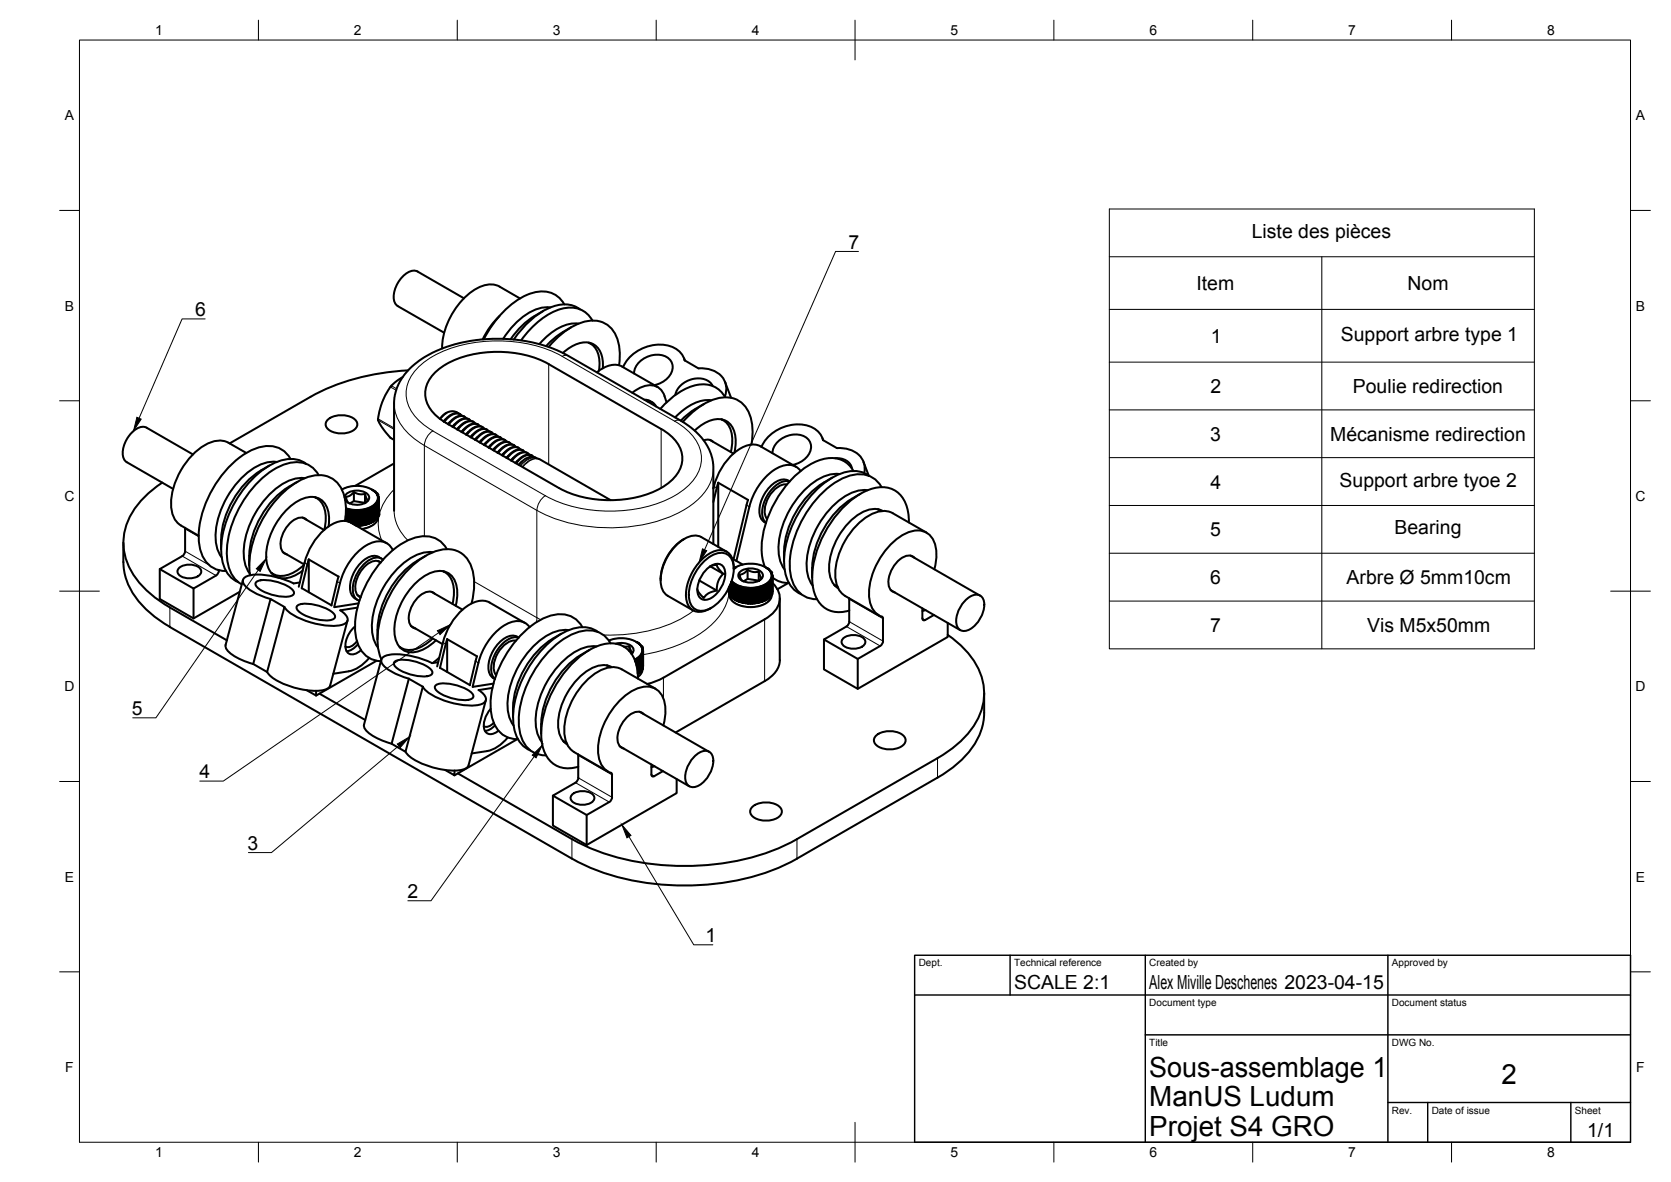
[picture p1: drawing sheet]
<svg xmlns="http://www.w3.org/2000/svg" width="420mm" height="297mm" viewBox="0 0 420 297" stroke-linecap="round" stroke-linejoin="round" font-family="sans-serif">
<!-- layer: Visible Narrow -->
<g fill="none" stroke="#000" stroke-width=".25">
<path d="M98.1 97.2l1.5 .9M98.4 96.9l1.3 .8M138 91.5v25.2M141.4 89.6l28.2 16.2M141.4 89.5a36 36 0 0 0-32.6 0 11.8 11.8 0 0 0-6.7 8.8 10.3 10.3 0 0 0 5.3 9l1.4 1M142.9 89.4a1.49 1.49 0 0 0-1.5 .2M95.1 105.2l4 2.4M95.1 105.6l4 2.3M98.1 110l1 .5M99.1 101.4a11.7 11.7 0 0 0 5.4 9.1l2.2 1.5 .5-1.8 .7-1.1 .9-.8 28.3 16.3a36 36 0 0 0 32.5 0 11.8 11.8 0 0 0 6.8-8.8 10.3 10.3 0 0 0-5.3-9l-1.5-1M134.8 115.1a4 4 0 0 0-3.9 2M134.9 115.1a3.4 3.4 0 0 0-3.5 1.2l-.6 .7"/>
<path d="M135.3 115.3a4.1 4.1 0 0 0-4 2M135.9 115.5a3.9 3.9 0 0 0-4.5 1.9M166.2 107.8v14.8M171.1 105.7a1.49 1.49 0 0 0-1.5 .1M179.4 117.7a11.5 11.5 0 0 1-5 8.8 35.1 35.1 0 0 1-21.7 6.1 37.5 37.5 0 0 1-17.7-4.4l.2-1.2 .6-1.1 1.3-1.3M45.8 139.7l8.5 4.9M46.5 132.9l3.4 2M46.5 138.5l6 3.5M86 123a7.6 7.6 0 0 1 8.3 .6 2.13 2.13 0 0 1-1 3.6 8.2 8.2 0 0 1-6.3 .4M86.9 130v.9M87 128l.2 .1M87 128.1l.2 .1"/>
<path d="M87.2 128v3M87.3 128.1l.3 .1M87.3 128.2l.3 .1M87.6 128.1v3M87.7 128.2l.3 .1M87.7 128.2v2.9M87.7 128.3l.3 .1M88 128.2v3M88.1 128.2v3.1M88.1 128.3l.3 .1M88.1 128.4h.3M88.4 128.3v3.2"/>
<path d="M88.5 128.3v3.2M88.5 128.4h.3M88.5 128.5h.3M88.9 128.3v3.4M88.9 128.4h.4M88.9 128.5h.3M89.3 128.4v3.5M89.3 128.4v3.6M89.4 128.4h.3M89.4 128.5h.3M89.5 132.1h.2M89.7 128.4l-.1 3.7"/>
<path d="M89.7 128.4l.1 3.7h.3M90.1 132.1h-.3M90.1 128.5h-.3M90.1 128.4h-.3M90.1 128.4v3.7M90.5 132l-.3 .1h.3M90.5 128.5h-.3M90.5 128.4h-.3M90.6 128.3v3.8M90.7 132h.3l-.4 .1M91 128.5h-.3M91 128.4h-.4"/>
<path d="M91 128.3v3.8M91 128.3v3.7M91.1 132h.3h-.3M91.4 128.4h-.3M91.4 128.3l-.3 .1M91.4 128.2v3.8M91.8 131.8l-.3 .1M91.8 128.3l-.3 .1M91.8 128.2v3.7M91.8 128.2l-.3 .1M91.8 131.9h-.3M91.8 128.1v3.8"/>
<path d="M91.9 131.8h.3l-.3 .1M92.2 128.2l-.3 .1M92.2 128.1l-.3 .1M92.2 128v3.8M92.5 128l-.2 .1M92.5 131.7l-.2 .1M92.5 131.6l-.2 .1M92.5 128.1l-.2 .1M92.6 127.9v3.8M92.7 131.6l.2-.1-.3 .1M92.9 127.9l-.3 .1M92.9 127.9l-.2 .1"/>
<path d="M92.9 127.8v3.7M93.2 127.7l-.2 .1M93.2 131.4l-.2 .1M93.3 131.3l-.3 .1M93.3 127.8l-.3 .1M93.3 127.6v3.8M93.4 123a2.28 2.28 0 0 1 1.6 2.3 2.28 2.28 0 0 1-1.8 2.1 8.4 8.4 0 0 1-6.2 .3M93.6 131.2l-2.1 .8-1.9 .2M93.6 127.5l-.3 .2M93.6 131.2l-.3 .1M93.6 131.2l-.2 .1M93.6 127.5l-.2 .2"/>
<path d="M93.6 131.2h.1M93.6 123.1l.3 .1M93.8 123.2h.1M93.9 127.3v.1M93.9 127.4l-.3 .1M93.9 131l-.2 .1M93.9 127.5l-.2 .1M93.9 123.3l.2 .1M94.1 127.1l-.2 .2M94.1 130.8l-.1 .1M94.1 127.3l-.1 .1M94.2 123.5l.2 .1"/>
<path d="M94.3 130.7l-1 .7-1.3 .5-2.3 .3M94.3 123.6h.1M94.4 126.9l-.2 .2M94.4 130.6l-.2 .1M94.4 127.1l-.2 .1M94.4 130.6h.1M94.4 123.7l.2 .1M94.5 123.8h.1M94.6 126.7h.1M94.6 126.8l-.2 .1M94.6 130.4l-.1 .1M94.6 126.8l-.1 .2"/>
<path d="M94.6 123.9l.2 .2M94.7 124.1h.1M94.7 126.4v.1M94.8 126.5l-.2 .2M94.8 130.1l-.1 .2M94.8 126.6l-.1 .2M94.8 124.1l.1 .2M94.9 124.3h.1M94.9 126.2v.1M94.9 126.3l-.1 .2M94.9 129.9l-.1 .2M94.9 126.4l-.1 .1"/>
<path d="M95 124.4v.1M95 124.5h.1M95 126h.1M95 126.1v.1M95.1 124.8h.1M95.1 129.7l-.1 .1M95.1 126.1l-.1 .2M95.1 124.6v.2M95.1 125.7v.1M95.1 129.9a3.5 3.5 0 0 1-3.3 2.8l-.9 .2M95.1 125h.1M95.1 125.5h.1"/>
<path d="M95.1 125.8v.2M95.1 125.3h.1M95.1 124.8l.1 .2M95.2 129.4l-.1 .2M95.2 125.9l-.1 .2M95.2 125.6l-.1 .2M95.2 125.1v.2M95.2 129.2v.2M95.2 125.7v.1M95.2 125.3v.2M95.2 128.9v.2M95.2 125.4v.2"/>
<path d="M99.1 128.4a10.5 10.5 0 0 0 3.5 7.4M99.1 123a11.2 11.2 0 0 0-3.1 12.8M106.7 134.8v-22.8l28.3 16.3v26.9l-15.8-9.1M179.5 122.2l.7 .4M187.7 126.9l.7 .4M42.7 152.7v4.9M54.6 143.2l.4 .2M76.6 141.4l.7 .4M84.8 146.1l.7 .4M135.9 155.7l-.9-.5-.2 1.2M174.4 153.5a35.4 35.4 0 0 1-22.7 6.1M183.2 148.5l.1 .2"/>
<path d="M183.3 148.7v.2M183.3 149l.1 .2M183.3 149a14.5 14.5 0 0 1-7.2 10.2 37.1 37.1 0 0 1-14.4 5.3M183.4 149.4a3.3 3.3 0 0 0 2.6 2.7 7.3 7.3 0 0 0 7.7-1.6l.4-1.1M183.4 149.2l.1 .2M183.5 149.5l.1 .1M183.7 149.7l.1 .2M183.9 149.9l.1 .2M183.9 146.4l.1 .1M183.9 146.2l.1 .3M184.1 150.2h.1M184.1 150.1l.2 .2"/>
<path d="M184.1 146.6l.2 .1M184.1 146.4l.2 .3M184.2 150.3a7.8 7.8 0 0 0 9.1 0M184.3 150.4l.2 .1M184.3 146.8l.2 .1M184.3 146.6l.2 .3M184.5 142.9a7.4 7.4 0 0 1 9 .6 2.33 2.33 0 0 1-1.6 3.5 7.4 7.4 0 0 1-7.9-1.2M184.6 146.8l.2 .2M184.6 150.5l.2 .2M184.6 147l.2 .1M184.6 142.8h.1M184.8 142.6l-.2 .2"/>
<path d="M184.9 150.8l.2 .1M184.9 147l.2 .3M184.9 147.1l.2 .1M184.9 150.8a8.4 8.4 0 0 0 7.7 0M185 142.5l-.5 .3M185.2 147.2v3.7M185.2 150.9l.2 .1M185.2 147.3l.2 .1M185.2 147.3l.3 .1M185.2 150.9l.3 .1M185.5 147.3v3.8M185.6 147.5l.2 .1"/>
<path d="M185.6 147.4l.2 .1M185.8 151.1h-.2l.2 .1M185.9 147.5v3.7M185.9 147.6l.3 .1M185.9 147.5l.3 .1M186.2 151.3l-.3-.1 .3 .1M186.2 147.6v3.7M186.3 147.7h.3M186.3 151.3l.3 .1zM186.3 147.7l.3 .1M186.6 147.7v3.8M186.7 147.8h.3"/>
<path d="M186.7 147.7v3.7l.3 .1M186.7 151.4l.3 .1M186.7 147.8l.3 .1M187 147.8v3.7M187.1 147.8v3.7M187.1 147.8l.3 .1M187.1 151.5l.3 .1zM187.1 147.9l.3 .1M187.5 147.8v3.8M187.5 147.9h.3M187.5 148h.3M187.9 147.9l-.1 3.7h-.3h.3"/>
<path d="M187.9 147.9v3.7M187.9 147.9l.3 .1M187.9 148l.3 .1M188.2 151.6h-.3h.3M188.3 147.9v3.8M188.4 148h.3M188.4 151.6h.3M188.4 148.1h.3M188.7 147.9v3.8M188.8 147.9v3.8M189.1 148.1h-.3M189.1 148h-.3"/>
<path d="M189.1 151.6h-.3M189.1 147.9v3.8M189.2 147.9v3.8M189.5 148l-.3 .1M189.5 147.9l-.3 .1M189.5 147.9v3.7h-.3M189.6 147.9v3.7M189.7 151.6h.3h-.4M189.9 148h-.2M190 147.9h-.4M190 147.8v3.8M190.1 151.6l.3-.1z"/>
<path d="M190.4 147.9l-.3 .1M190.4 147.8l-.3 .1M190.4 147.8v3.7M190.8 151.4l-.3 .1M190.8 147.8l-.3 .1M190.8 147.7v3.7l-.3 .1M190.8 147.8h-.3M190.8 147.7v3.8M190.9 151.4l.3-.1zM191.2 147.7l-.3 .1M191.2 147.7h-.3M191.2 147.6v3.7"/>
<path d="M191.3 151.3l.2-.1-.2 .1M191.5 147.5l-.2 .1M191.5 147.6l-.2 .1M191.6 147.5v3.7M191.7 151.1h.2l-.3 .1M191.9 147.4l-.3 .1M191.9 147.5l-.2 .1M191.9 147.3v3.8M192.2 147.3l-.2 .1M192.2 150.9l-.2 .1M192.3 147.2l-.1 3.7-.2 .1M192.3 155.6v15.6"/>
<path d="M192.3 150.9l.3-.2zM192.4 142.5a2.22 2.22 0 0 1 1.5 2 2.22 2.22 0 0 1-1.2 2.1 7.5 7.5 0 0 1-8.7-.7M192.6 147.1l-.3 .1M192.6 147.2l-.2 .1M192.6 147v.2M192.6 150.8h.1M192.6 142.6l.3 .2M192.8 142.8h.1M192.8 146.8l-.2 .2M192.9 150.5l-.2 .2M192.9 147l-.2 .1M192.9 142.8l.2 .2"/>
<path d="M193.1 143h.1M193.1 146.6l-.2 .3M193.1 150.4l-.1 .1M193.1 146.8l-.1 .1M193.2 143l.2 .2M193.3 143.2h.1M193.4 146.4l-.2 .3M193.4 146.6l-.2 .1M193.4 150.2l-.2 .1M193.4 143.2l.2 .2M193.5 143.4h.1M193.5 146.2v.1"/>
<path d="M193.6 146.3l-.2 .2M193.6 149.9l-.1 .2M193.6 146.4l-.1 .1M193.6 143.4l.2 .2M193.7 143.6h.1M193.7 146h.1M193.8 146.1l-.2 .1M193.8 149.7l-.1 .2M193.8 146.1l-.1 .2M193.8 143.7l.1 .1M193.9 143.8h.1M193.9 145.8h.1"/>
<path d="M193.9 145.8l-.1 .2M193.9 149.5l-.1 .1M193.9 145.9l-.1 .2M194 143.9v.2M194 144.1h.1M194 145.5v.1M194 145.6v.2M194.1 144.3h.1M194.1 149.2l-.1 .2M194.1 145.7l-.1 .1M194.1 144.1v.2M194.1 145.3h.1"/>
<path d="M194.1 144.6h.1M194.1 145v.1M194.1 145.4v.1M194.1 144.8h.1M194.1 144.4l.1 .2M194.1 149v.2M194.1 145.4v.2M194.2 145.1l-.1 .2M194.2 144.6v.2M194.2 148.7v.2M194.2 145.2v.2M194.2 144.9v.2"/>
<path d="M194.2 148.5v.2M212.8 157.4l8.5 4.9M213.5 150.6l8.5 4.9M213.5 156.2l8.5 4.9M231.9 155.4l.7 .4M111.4 161.4l.7 .4M119.6 166.2l.7 .4M153.1 161a7.5 7.5 0 0 1 7.7 1 2.03 2.03 0 0 1-.6 3.2l-.7 .4M159.7 165.9v.3M159.7 166h.1M159.7 166.1h.1M159.9 161.3a2.23 2.23 0 0 1 1.5 2 2.23 2.23 0 0 1-1.3 2.1l-.5 .3"/>
<path d="M160 165.7l-.2 .3M160.1 165.8l-.3 .1M160.1 161.4l.2 .1M160.3 161.5h.1M160.3 165.6l-.2 .2M160.4 165.7l-.2 .1M160.4 161.6l.2 .1M160.6 161.7h.1M160.6 165.4l-.2 .2M160.6 169.1l-.2 .1M160.6 165.5l-.2 .2M160.7 161.8l.2 .1"/>
<path d="M160.8 169l-.4 .3M160.8 161.9h.1M160.8 165.1v.1M160.9 165.2l-.2 .2M160.9 168.9l-.2 .1M160.9 165.3l-.2 .2M160.9 168.9h.1M160.9 162l.2 .1M161 162.1h.1M161 164.9l-.1 .3M161.1 168.7l-.2 .1M161.1 165.1l-.2 .2"/>
<path d="M161.1 162.2l.2 .1M161.2 162.3h.1M161.2 164.7v.1M161.3 164.8l-.2 .2M161.3 168.4l-.2 .2M161.3 164.9l-.2 .1M161.3 162.4l.1 .2M161.3 162.6h.1M161.4 164.5h.1M161.4 164.6l-.1 .1M161.4 168.2l-.1 .2M161.4 164.7l-.1 .1"/>
<path d="M161.4 162.6l.1 .2M161.5 162.8h.1M161.5 164.2v.1M161.5 163v.1M161.5 164h.1M161.5 168v.1M161.5 164.4v.2M161.6 162.9v.1M161.6 168.1l-.5 1.3-.7 .7M161.6 163.3h.1M161.6 163.8h.1M161.6 163.5v.1"/>
<path d="M161.6 164.1v.2M161.6 163.1l.1 .2M161.6 164.2l-.2 .3M161.6 167.7v.2M161.7 163.4v.1M161.7 167.5v.1M161.7 163.9v.2M161.7 163.6v.2M161.7 163.7l-.1 .3M161.7 167.2v.2M166.8 170.3v5.2M144.7 196.7l8.5 4.9"/>
<path d="M145.4 189.8l8.5 4.9M145.4 195.5l8.5 4.8M163.8 194.6l.7 .5M166.8 182.3h.1M235.7 190.5v4.9M143.8 210.9v4.9M200.4 210.9v4.9"/>
</g>
<!-- layer: Visible -->
<g fill="none" stroke="#000" stroke-width=".51">
<path d="M105 68.2l11.6 6.8M105 68.2a3.4 3.4 0 0 0-3.8 1.4 6.7 6.7 0 0 0-2 6.4l.8 .9 11.7 6.7M125.6 79.4a19.7 19.7 0 0 0-4.2 5.9M125.6 72l5.1 3M125.6 72a6.4 6.4 0 0 0-6.6 1 18.8 18.8 0 0 0-7.8 14.6M136.5 78.2a20.4 20.4 0 0 0-8.1 7M138.4 77.3a10.6 10.6 0 0 0-8.2 3.4 22.4 22.4 0 0 0-3.7 4.4M141.9 76.5a6.5 6.5 0 0 0-8.4-2.8 23.1 23.1 0 0 0-11.9 11.6M145.9 77.8a7.8 7.8 0 0 0-8.6 0 22.5 22.5 0 0 0-8.1 7.5M101.2 94.8l-2 1.4-1.5 1.8-1.6 3.2-1.1 4.1 .4 1.1 1.5 2.1 1.3 1.6 .9 .4M102.6 93.1a56.1 56.1 0 0 0-24.5 6.6l-20.4 11.7M138 87.2a16.4 16.4 0 0 1 10.8-6.6 6.6 6.6 0 0 1 6.8 6 15.8 15.8 0 0 1 .1 5.2"/>
<path d="M138 91.5l28.2 16.3a9.6 9.6 0 0 1 5.4 6.9 7.9 7.9 0 0 1-4 7.1 27.5 27.5 0 0 1-21.1 3.1 22.2 22.2 0 0 1-6-2.3l-28.3-16.3M138 91.5a28.5 28.5 0 0 0-25.8 0 9.6 9.6 0 0 0-5.3 6.9 7.9 7.9 0 0 0 4 7.1l1.3 .8M141.6 88.7a7.6 7.6 0 0 1 7.2-2.4 5.2 5.2 0 0 1 2.8 5.2v1M143.6 82.2l-2.1 1.3a17.7 17.7 0 0 0-4.2 3.5M145.5 81.3a11.3 11.3 0 0 0-9 4.2l-.9 1M148 86.1a5.5 5.5 0 0 1 2.7 5.9l-.1 1.2M148.1 86.1l.3 .2M149 80.6a6.4 6.4 0 0 0-7.9-3 19.7 19.7 0 0 0-10.1 7.9M150.1 93.6a6 6 0 0 1 6.3-1.5l9 5.2M159 98.7a6.3 6.3 0 0 1 6.1-1.6 3.9 3.9 0 0 1 2 2.5l.5 1.5M159.4 93.8a5.6 5.6 0 0 1 6.5-4.6 3.2 3.2 0 0 1 3 2 3.2 3.2 0 0 1-.8 3.5 6.4 6.4 0 0 1-3.6 2.1M172 90.1l.1 .5 3.6 2a6 6 0 0 1 6.9 4.3v1.4l-.3 1.4"/>
<path d="M172.2 90.5a6.3 6.3 0 0 0-7.4-3.8 10 10 0 0 0-8.1 5.6M179.2 97a4.8 4.8 0 0 0-6.7-1.1 5 5 0 0 0-2.7 3.4M182.3 96l1.5 4M182.3 99.8a6.6 6.6 0 0 0-8.6-2.6 18.9 18.9 0 0 0-7.7 5.6M48.5 114.2l-11.6-6.7a3.4 3.4 0 0 0-3.8 1.3 6.7 6.7 0 0 0-2 6.5l.8 .9 11.6 6.7M61.9 113.8l-4.4-2.5a6.9 6.9 0 0 0-7.5 1.6 18.7 18.7 0 0 0-7 14.2 5.7 5.7 0 0 0 2.5 5l4.4 2.5M67.7 117a22.1 22.1 0 0 0-12.1 18.6M69.6 116.1a10.5 10.5 0 0 0-8 3.2 21.6 21.6 0 0 0-7.3 17.1 7.5 7.5 0 0 0 1.4 3.7M73 115.3a6.4 6.4 0 0 0-8-2.8 21.7 21.7 0 0 0-11.5 10.3 22.4 22.4 0 0 0-3.2 15.2 6.5 6.5 0 0 0 6.5 5.5M77 116.6a7.4 7.4 0 0 0-7.6-.4 25.7 25.7 0 0 0-12.8 15.7 14.8 14.8 0 0 0 .5 12 6 6 0 0 0 2.8 2.4M80.1 119.4a6.4 6.4 0 0 0-8-2.9 22.6 22.6 0 0 0-12.3 11.8 21.5 21.5 0 0 0-2.5 13.5 7.2 7.2 0 0 0 3.5 5.1M82.5 105.4a5.6 5.6 0 0 1 7.1 .5 1.93 1.93 0 0 1-1.5 2.7 5.6 5.6 0 0 1-6-1.2 1.5 1.5 0 0 1 .4-2z"/>
<path d="M99.1 116.5l-9.8 5.6M112 105.4l-.5 .5M112.3 103.7l-1.4 1.3M113.2 106l-.6 .6M114.3 106.7l-.5 .5M114.7 103.6l.3 .2M115.3 103.9l-1.1-.5-1.4 .1-1.1 .6-1.1 1.2M115.7 104.1a2.94 2.94 0 0 0-3.6 1.2l-.5 .6M116.1 104.5l-.8-.6-1.3 .2-1.4 .9-.9 1M116.5 108l-.5 .5M116.8 104.8a3.1 3.1 0 0 0-3.7 1.3l-.4 .5M117.3 105.1l-.9-.5-1 .1-1.6 .9-1 1.1"/>
<path d="M118 105.4a3.1 3.1 0 0 0-3.8 1.4l-.4 .5M118.4 105.8l-.7-.5h-1.3l-1.3 .8-1.1 1.2M118.8 109.3l-.5 .5M119.1 106.1a3.2 3.2 0 0 0-3.9 1.5l-.3 .3 .5-.6M119.5 106.4l-.9-.5-1.1 .1-1.5 .9-.9 1.1M120.2 106.7a3.1 3.1 0 0 0-3.8 1.4l-.3 .4M120.7 107.1l-.9-.6-1.2 .2-1.3 .7-1.1 1.2M121.1 110.6l-.5 .5M121.4 107.4a3.1 3.1 0 0 0-3.8 1.3l-.4 .5 .5-.6M121.8 107.7l-.9-.5h-.9l-1.5 .8-1.2 1.3M122.2 111.2l-.5 .6M122.5 108a3.1 3.1 0 0 0-3.8 1.4l-.4 .5"/>
<path d="M122.9 108.4l-.9-.6-1.1 .1-1.4 .9-1 1.1M123.3 111.9l-.5 .5M123.6 108.7a3.2 3.2 0 0 0-3.9 1.5l-.2 .3 .5-.6M124.1 109l-.8-.5-1.2 .1-1.4 .8-1.1 1.2M124.5 112.5l-.5 .6M124.8 109.3a3.1 3.1 0 0 0-3.8 1.4l-.4 .5M125.2 109.7l-.9-.6-1.2 .2-1.2 .7-1.2 1.2M125.9 110a2.95 2.95 0 0 0-3.7 1.2l-.5 .6M126.3 110.3l-.8-.5-1.3 .1-1.2 .8-1.1 1.2M126.7 113.8l-.5 .6M127 110.6a3.1 3.1 0 0 0-3.8 1.4l-.3 .5M127.5 111l-1-.6-1 .1-1.2 .7-1.3 1.4"/>
<path d="M127.9 114.5l-.5 .5M128.1 111.3a3.1 3.1 0 0 0-3.7 1.4l-.4 .4M128.6 111.7l-.7-.6-1.3 .1-1.4 .8-1.1 1.2M129 115.1l-.5 .6M129.3 111.9a3.2 3.2 0 0 0-3.9 1.6l-.3 .3 .5-.6M129.7 112.3l-1-.6-1 .2-1.5 .9-.9 1M130.4 112.6a3.1 3.1 0 0 0-3.8 1.4l-.3 .4M130.9 113l-.9-.6-1.2 .1-1.3 .8-1.1 1.2M131.6 113.2a3 3 0 0 0-3.8 1.4l-.4 .5M132 113.6l-.9-.5h-1l-1.4 .8-1.2 1.3M132.7 113.9a2.95 2.95 0 0 0-3.7 1.2l-.5 .6M133.1 114.3l-.9-.6-1 .1-1.5 .9-1 1.1"/>
<path d="M133.8 114.5a3.1 3.1 0 0 0-3.8 1.4l-.4 .5 .5-.6M134.2 114.8l-.8-.4-1.2 .1-1.2 .7-1.2 1.2M134.7 115l.2 .2M134.7 115a3.2 3.2 0 0 0-3.7 1.1l-.6 .7M134.8 115.1l.9 .3 17.8 10.3M162.1 100.5l1 .1 1 .5M162.8 100.9l1.3 .2 .9 1M171.7 106a15.5 15.5 0 0 1 10.9-6.2 6.7 6.7 0 0 1 6.5 6.6 16.8 16.8 0 0 1-.2 5.3M174.7 108.2a8 8 0 0 1 7.3-2.7 5.1 5.1 0 0 1 3 5.1l-.3 3.2M174.9 102.7l-2.2 1.6-1.5 1.4M176.9 110.7a2.13 2.13 0 0 1 2.4 .3M177 101.5l-2.1 1.3"/>
<path d="M178.5 110.5l5.9 3.5M178.8 100.6a11.4 11.4 0 0 0-9 4.3M181.4 105.4a5.5 5.5 0 0 1 2.7 5.9l-.3 2.3M181.5 105.4l.3 .2M194.2 113.9a5.6 5.6 0 0 1 6.5-4.7 3.2 3.2 0 0 1 3 2 3.2 3.2 0 0 1-.8 3.6 6.4 6.4 0 0 1-3.6 2M200.2 117.3l-9-5.1a5.5 5.5 0 0 0-5.8 1 16.5 16.5 0 0 0-6 9.6M201.3 118.4a4.3 4.3 0 0 0-6-.7 15.7 15.7 0 0 0-6.9 9.6l-3.2 13.7M206.8 110.1l.2 .5M206.9 110.6l3.6 2a6.2 6.2 0 0 1 6.8 4.1v2.2M207 110.6a6.3 6.3 0 0 0-7.4-3.9 10 10 0 0 0-8.1 5.6M209.9 115.1a3.7 3.7 0 0 1 4.3 2.7M211.1 119.1a10.5 10.5 0 0 0-8 3.3 21.6 21.6 0 0 0-7.3 17 7.5 7.5 0 0 0 1.5 3.7"/>
<path d="M214.6 118.4a6.4 6.4 0 0 0-8-2.9 22.3 22.3 0 0 0-11.9 11 21.3 21.3 0 0 0-2.8 14.8l.4 1.2M217.1 116.1l1.3 3.4M218.6 119.6a7.4 7.4 0 0 0-7.7-.4 25.7 25.7 0 0 0-12.8 15.8 14.8 14.8 0 0 0 .5 12 6 6 0 0 0 2.9 2.3M31 136.4v4.9M40.8 121.3a20.7 20.7 0 0 0-9.4 11.9 15 15 0 0 0 4.4 14.1 29.8 29.8 0 0 0 6.9 5.4l14.3 8.2M46.5 132.6v5.9M46.5 138.5l-.2 .7-.5 .5-5.6 3.3 8.5 4.9 5.6-3.3 .5-.5 .2-.7M55.6 135.6v2.4M71.1 138.8l5.4 3M74.8 121.1a22.3 22.3 0 0 0-12.1 21M76.1 130.1l5.4 3.1M76.6 120.2a10.5 10.5 0 0 0-7.9 3.2 21.6 21.6 0 0 0-7.3 17.1 7.5 7.5 0 0 0 1.4 3.7"/>
<path d="M77.1 130.7a2.55 2.55 0 0 0-3.7 .3 7.4 7.4 0 0 0-2.7 7 1.9 1.9 0 0 0 1.4 1.3M79.2 125a5.5 5.5 0 0 1 2.7 5.9l-.3 2.3M79.2 125l.4 .2M82.6 132.3a7.2 7.2 0 0 0-1.7-6.6 5.7 5.7 0 0 0-6.7 .7 17.3 17.3 0 0 0-7.2 14.3 4.6 4.6 0 0 0 7.1 4l2-1.3M86 123l1.7-.7 2.3-.2 2.2 .4 1.7 .7M86.6 124.9a3.2 3.2 0 0 1 3.7-1.6l.7 .1a1.73 1.73 0 0 1 1.6 2.3 4.2 4.2 0 0 1-5.8-.1M86.8 130.9a11.7 11.7 0 0 0-1.8-9.4 6.9 6.9 0 0 0-8.5-1.3 25.6 25.6 0 0 0-12.9 15.8l-.6 2.6-.3 2.5 .2 3.5M86.8 130.7v.2M86.9 129.7v1.2M87.2 131l.1-3v3M87.6 131.1l.1-3v3M87.7 126.4l-.8-1.6 .9-.2 .6-.3a.75 .75 0 0 1 .6-.6 .75 .75 0 0 1 .7 .3l1.4 .2a.55 .55 0 0 1 .7 0 .55 .55 0 0 1 .2 .6l.2 .6a.39 .39 0 0 1 .3 .4 .39 .39 0 0 1-.4 .4l-.4 .3"/>
<path d="M88 131.2l.1-3v3.1M88.4 131.4l.1-3.1v3.2M88.8 131.7l.1-3.4v3.4M89 123.7v2.2M89.2 131.9l.1-3.6 .1 3.7M89.7 128.4v3.8zM90.1 128.4l.1 3.7zM90.6 128.3v3.8zM90.6 132.1h.1M91 128.3v3.8zM91.1 132h.1M91.4 128.2v3.8z"/>
<path d="M91.8 128.1l.1 .2-.1 3.6zM91.8 131.9h.1M91.8 124.1v2.3M91.8 126.4l-2.8-.5-1.1 .6M92.2 128v3.8zM92.3 131.7v.1M92.5 127.9l.1 3.8zM92.6 131.6h.1M92.9 127.8l.1 .1-.1 3.7zM93.2 127.6l.1 .1-.1 3.7zM93.3 131.3h.1M93.5 131.2h.1"/>
<path d="M93.6 131.2h.1M93.6 131.2l-.1-3.8 .1 3.8M93.9 123.2v.1M93.9 123.2l.2 .2M93.9 131l-.1-3.7 .1 3.7M93.9 131l-.3 .2M93.9 131h.1M94.1 127.1l.1 3.7zM94.1 123.4l.3 .2M94.1 123.4v.1M94.1 130.8l-.2 .2M94.2 130.8h-.1"/>
<path d="M94.4 123.6v.1M94.4 130.6h.1M94.4 130.6l-.2 .2M94.4 123.7l.2 .2M94.4 123.7h.1M94.4 130.5l-.1-3.6 .1 3.7M94.4 130.5v.1M94.5 126.6l.1 3.8zM94.6 123.9h.1M94.6 130.4l-.2 .2M94.6 123.9l.2 .2M94.6 130.4h.1"/>
<path d="M94.8 124.1h.1M94.8 130.2h.1M94.8 130.2l-.2 .2M94.8 124.1l.1 .2M94.8 130.1l-.1-3.7 .1 3.8M94.8 130.1v.1M94.9 124.3l.2 .3M94.9 129.9l-.1 .2M94.9 124.4h.1M95 126.3l-.1 3.6M95.1 124.6h.1M95 129.9h-.1"/>
<path d="M95 126.3h.1M95 126.3v3.6M95.1 129.7l-.1-3.7v3.9M95.1 124.8h.1M95.1 124.6v.2M95.1 125.3h.1zM95.1 125.9v-.2v3.8l-.3 1.3-.4 .7-.8 .6-1.5 .6-1.1 .2M95.1 124.8l.1 .3M95.1 124.8v.1M95.2 125.6l-.1-.1 .1 .2M95.2 125.1l-.1-.1 .1 .3M95.2 129.2v.2"/>
<path d="M95.2 125.3v.1M95.2 125.1h.1M95.2 140l.7 .4M95.2 140a3.7 3.7 0 0 0-4 1 8.9 8.9 0 0 0-3.1 7.8l.6 1.2 .5 .4M95.2 129v.2M95.2 125.3v3.9M97.2 136.5l-8.9-5.1a5.5 5.5 0 0 0-5.8 1 16.2 16.2 0 0 0-5.9 9l-1.5 6.1M98.8 138.3a3.8 3.8 0 0 0-5.1-2 14.7 14.7 0 0 0-8.2 10.2l-1.5 6.1M99.1 128.4v-28.2l.6-2.3 .7-1.8 1.2-1.9 1.5-1.6a30.5 30.5 0 0 1 19.1-7.4l4.1-.1 3.6 .3 4 .6 2.9 .8a28.4 28.4 0 0 1 6.1 2.6l28.9 16.7 2.8 2.1 2.2 2.3 1.6 2.5 .7 2.2 .2 1.6 .1 19.9M107 139.7a22.3 22.3 0 0 0-12.1 21M108.9 138.8a10.5 10.5 0 0 0-8 3.2 21.6 21.6 0 0 0-7.3 17.1 7.5 7.5 0 0 0 1.5 3.7M112.4 138a6.4 6.4 0 0 0-8-2.9 21.5 21.5 0 0 0-11.4 10.1 22.8 22.8 0 0 0-3.4 15.2 6.6 6.6 0 0 0 6.2 5.8"/>
<path d="M171.8 135.6a12.5 12.5 0 0 0-5.7 9.8M172.1 135.4l-.4 .2M179.4 122.6h.1M180.6 121.3v16.1M180.6 121.3l7.5 4.3M180.6 121.3l-1.2 4.8M182.7 138.6l-6.3-3.6a4.9 4.9 0 0 0-5.6 1.3 12.8 12.8 0 0 0-4.6 10.9 3.6 3.6 0 0 0 1.7 2.5l6.3 3.7M188.1 125.6l-3.7 15M192.6 131.4a5.2 5.2 0 0 1-.2-5.9 7.7 7.7 0 0 1 4.9-4.6l1.2 .1a2.96 2.96 0 0 0-3.7 .3 8.9 8.9 0 0 0-3.7 8.3 2.67 2.67 0 0 0 1.5 1.8M192.8 130.3l.1 .1M197.9 121.7a5.2 5.2 0 0 0-4.6 3.2 5.1 5.1 0 0 0-.4 5.5M209.3 120a22.3 22.3 0 0 0-12.2 21.1"/>
<path d="M216.3 124.1a22.1 22.1 0 0 0-12.1 18.6M218.2 123.2a10.5 10.5 0 0 0-8 3.2 21.6 21.6 0 0 0-7.3 17.1 7.5 7.5 0 0 0 1.5 3.7M220.7 128l.8 .5M220.8 128l.3 .2M221.7 122.4a6.4 6.4 0 0 0-8.1-2.9 21.7 21.7 0 0 0-11.5 10.4 22.4 22.4 0 0 0-3.2 15.2 6.5 6.5 0 0 0 6.5 5.5M221.9 128.4a6.1 6.1 0 0 0-6.6 1.3 17.2 17.2 0 0 0-6.8 14.1 5.3 5.3 0 0 0 2.2 4M228.5 131.3a9.2 9.2 0 0 0-3.1-7.8 7.6 7.6 0 0 0-8 0 26.3 26.3 0 0 0-13.2 22.5 7.7 7.7 0 0 0 4.6 7.5 7.7 7.7 0 0 0 4.7-.1M229 139.6l17.4 10.1M233 133.8l-8.5-4.8a6.9 6.9 0 0 0-7.5 1.6 18.7 18.7 0 0 0-7 14.2 5.7 5.7 0 0 0 2.5 4.9M31 141.3a17.7 17.7 0 0 0 7.6 13.5l4.1 2.8M40.2 143v7.5l8.5 4.9 11.6-6.7M42.7 157.6l101.1 58.2a60.7 60.7 0 0 0 36 6.3 54.1 54.1 0 0 0 20.6-6.3l35.3-20.4a22.5 22.5 0 0 0 11.3-12.6 24.9 24.9 0 0 0 .5-8.6"/>
<path d="M45 142.8a4.1 4.1 0 0 1 5.5 .4 1.8 1.8 0 0 1-1.9 2l-1.3 .1a2.53 2.53 0 0 1-2.7-1.7zM48.7 147.9v7.5M55 143.3v.1M61.1 145.7l-4.4 16.4a3.6 3.6 0 0 0 2.6 3l2 1 2.4 .8M64.4 146.3a8.2 8.2 0 0 1 6.6 .4l.7 .3a3.3 3.3 0 0 1 2.2 2.1 1.93 1.93 0 0 1-1.9 .9 11.5 11.5 0 0 1-7.5-2.6l-.2-.4zM68 150.5l3.5 2-4.3 16.4-3.5-2zM68.3 144l.3 .2M71.5 152.5a10 10 0 0 0 5.5 3.6 15.9 15.9 0 0 0 9.4 .8 1.35 1.35 0 0 0 1-1.1 1.35 1.35 0 0 0-.6-1.4l-1.2-1 4.3-.7M73.8 146.6a19.8 19.8 0 0 0-10.9-2 1.77 1.77 0 0 0-1.8 1.6 7.7 7.7 0 0 0 4.8 3.6l2.1 .7M74.8 152.2a8.2 8.2 0 0 1 6.5 .4l.7 .3a3.3 3.3 0 0 1 2.2 2.2 1.93 1.93 0 0 1-1.9 .8 11.5 11.5 0 0 1-7.4-2.5l-.3-.5zM75.4 146.4l-1.6 .2M75.9 147.8l7.4 4.3"/>
<path d="M76.5 141.9a7.9 7.9 0 0 1-6.9 2.7l-1.4-.6M77.6 140.6l-1.8 7.3M84.8 146.1l-1.5 6.1M84.8 146.1l.3-1.2-7.5-4.3v8.2M87.4 155.9l-4.4 16.4M89.2 150.4l.7 .4M89.3 157.4a6.1 6.1 0 0 0-2.2 6.2 1.91 1.91 0 0 0 3.1 .2l.6-.4M89.9 149.5l.8 .5M90.1 151.6l-6 1M95 141l.7 .4M95.7 141.3a3.2 3.2 0 0 0-4.1 1.2 7 7 0 0 0-2 6.6l.6 .8 .5 .2M96.3 140.7a2.87 2.87 0 0 0-3.6 .1 8.9 8.9 0 0 0-3.9 8.5 2.3 2.3 0 0 0 1.6 1.7"/>
<path d="M103.3 157.3l8 4.6M108.5 148.7l7.8 4.5M109.3 149.2a2.69 2.69 0 0 0-3.8 .5 7.3 7.3 0 0 0-2.5 7 1.85 1.85 0 0 0 1.5 1.2M111.4 143.6a5.5 5.5 0 0 1 2.7 5.9l-.3 2.3M111.5 143.6l.3 .2M114.6 152.2a8 8 0 0 0-1.2-7.7 5.4 5.4 0 0 0-6.8 .3 17 17 0 0 0-7.3 15.1 4.4 4.4 0 0 0 6.5 3.6 11.7 11.7 0 0 0 3.8-2.6M118.6 151.6a14.4 14.4 0 0 0-.7-10.4 6.4 6.4 0 0 0-8-2.8 22.7 22.7 0 0 0-12.1 11.6 20.6 20.6 0 0 0-2.3 14.7l.4 1M132 156.6l-8.9-5.2a5.5 5.5 0 0 0-5.8 1.1 16.2 16.2 0 0 0-5.9 8.9l-1.5 6.1M133.2 157.6a4.3 4.3 0 0 0-6-.7 15.7 15.7 0 0 0-6.9 9.7l-1.5 6M141.1 159.3a22.2 22.2 0 0 0-12.1 18.6M143 158.4a10.5 10.5 0 0 0-8 3.2 21.6 21.6 0 0 0-7.3 17.1 7.5 7.5 0 0 0 1.5 3.6M146.4 157.6a6.4 6.4 0 0 0-8-2.9 21.7 21.7 0 0 0-11.5 10.4 22.4 22.4 0 0 0-3.2 15.2 6.5 6.5 0 0 0 6.5 5.5"/>
<path d="M150.4 158.9a7.4 7.4 0 0 0-7.6-.5 25.7 25.7 0 0 0-12.8 15.8 14.8 14.8 0 0 0 .5 12 6 6 0 0 0 2.8 2.4M166.1 145.4v.4M175.8 145.9l4.4 2.5M177.2 140.9a5.2 5.2 0 0 1 5.6-1.6 4.5 4.5 0 0 1 1.6 4.7 12.2 12.2 0 0 1-6.5 9.2 3.2 3.2 0 0 1-4.6-2.7 12.1 12.1 0 0 1 3.9-9.6zM177.6 143.1a3.3 3.3 0 0 1 3.7-1.2 3.3 3.3 0 0 1 .8 3.8 6.9 6.9 0 0 1-4.6 5 2.09 2.09 0 0 1-2.2-2.5l.5-2.3 .8-1.5zM178.5 142.4l1.1-.4a.53 .53 0 0 1 .6 0 .53 .53 0 0 1 .2 .5l.9 1.2a.52 .52 0 0 1 .4 .4 .52 .52 0 0 1-.3 .6l-.8 1.4-.3 1.5a.7 .7 0 0 1-.7 1l-1.5 .5-.8 .7a.36 .36 0 0 1-.4 .4 .36 .36 0 0 1-.3-.3l-.9-1-.4-.9M178.6 142.3l3.2 1.9M183.2 148.5l.1 .2M183.3 147.8v1.2M183.3 147.6l.1 1.6M183.4 149.3l.1 .2M183.4 147.5v1.8"/>
<path d="M183.5 149.5l.1 .2M183.5 147.2v2.3M183.6 146.9v2.8M183.6 149.7h.1M183.7 149.7h.1M183.7 146.8v2.9M183.7 149.7l.1 .2M183.8 146.5v3.4M183.8 149.9l.1 .1M183.9 149.9l.1 .2M183.9 146.2v3.7M184 146.5l.1-.1v3.8z"/>
<path d="M184 150.1l.3 .3M184.1 140.4l2.6 1.5M184.3 146.7l.1-.1-.1 3.8zM184.3 150.4h.1M184.3 150.4l.2 .1M184.5 143a4 4 0 0 0-3-4.7 8.5 8.5 0 0 0-6.7 4.4 10.6 10.6 0 0 0-1.9 9.2 3.3 3.3 0 0 0 4.8 1.4l1.2-.6M184.5 150.5l.1-3.7v3.8M184.5 150.5l.1 .1M184.6 150.6l.2 .1M184.6 142.8h.1M184.9 147v3.8l-.1-.1zM185.2 147.2v3.7h-.1z"/>
<path d="M185.2 150.9h.1M185.5 147.3l.1 3.8-.2-.1zM185.8 151.2h.1M185.9 147.4v3.8zM186 143.7a4.2 4.2 0 0 1 5.7 .5 1.87 1.87 0 0 1-2 2.1l-1.3 .1a2.62 2.62 0 0 1-2.8-1.8zM186.2 147.6l.1 3.7zM186.6 146l-.5-1.1a.41 .41 0 0 1 0-.5 .41 .41 0 0 1 .5-.1l.8-.5a.76 .76 0 0 1 .6-.5 .76 .76 0 0 1 .7 .3l1.4 .1a.55 .55 0 0 1 .7 0 .55 .55 0 0 1 .2 .7l.3 .6a.34 .34 0 0 1 .2 .4 .34 .34 0 0 1-.4 .3l-.4 .3M186.6 147.7l.1 3.8-.1-.1zM186.7 151.4v.1M187 147.8l.1 3.7h-.1zM187.4 151.5v.1M187.5 147.8v3.8h-.1z"/>
<path d="M187.9 147.9v3.8zM188 143.2v2.3M188.3 147.9v3.8zM188.7 147.9l.1 3.8zM189.1 147.9l.1 3.8zM189.5 151.6h.1M189.5 147.9l.1 3.8zM190 147.8v3.8zM190.4 147.8v3.7zM190.8 147.7v3.8zM190.8 151.4v.1M190.8 143.6v2.3"/>
<path d="M190.8 146l-2.8-.5-1.1 .6M191.2 147.6v3.7zM191.5 147.4l.2 .2-.1 3.6zM191.6 151.2h.1M191.9 147.3l.1 .1-.1 3.7zM192.2 147.2h.1v3.7zM192.3 155.6l-25.5 14.7-1.6 .8-2.5 .8M192.3 150.9h.1M192.5 150.8h.1M192.6 150.7l-.1-3.7 .1 3.8M192.6 150.7v.1M192.8 142.8l.3 .2"/>
<path d="M192.8 142.8l-1.8-.9-2.8-.2-2.1 .3-1.6 .9M192.8 150.6l-.2 .1M192.8 142.8h.1M192.9 150.5l-.1-3.7v3.8M192.9 150.5v.1M193.1 146.6l.1 3.8zM193.1 143h.1M193.1 150.4l-.2 .1M193.2 143l.2 .2M193.2 150.4h-.1M193.4 143.2h.1M193.4 150.2l-.2 .2"/>
<path d="M193.4 150.1l.1-3.6-.2-.1 .1 3.8M193.4 150.1v.1M193.4 143.2l.2 .2M193.5 146.2l.1 3.7zM193.6 143.4v.1M193.6 149.9l-.2 .2M193.6 143.4h.1M193.6 143.5l.2 .2M193.6 149.9v.1M193.8 149.7l-.1 .2M193.8 149.7l-.1-3.7 .1 3.7M193.8 143.7h.1"/>
<path d="M193.8 149.7h.1M193.8 143.7l.3 .4M193.9 149.5l-.1 .2M194 149.5h-.1M194 149.4l-.1-3.7v3.8M194.1 144.1h.1M194 149.4v.1M194.1 144.4h.1M194.1 144.2v.2M194.1 149.3l-.1 .1M194.1 144.1v.1M194.1 145.6l-.1-.1v4.6l-.9 1.2-1.8 .9-2.5 .4-2.6-.4-1.1-.5-1.1-.8-.5-.7-.1-1"/>
<path d="M194.1 144.5l.1 .1zM194.1 149.2h.1M194.1 144.4l.1 .2M194.1 149v.2M194.2 145.4l-.1-.1v3.9M194.2 148.9l-.1 .1M194.2 144.6v.3M194.2 148.8v.1M194.2 144.6v.1M194.2 144.9l-.1-.1 .1 .2M194.2 148.7h.1M194.2 148.5v.2"/>
<path d="M194.2 144.9v3.8M194.2 146.5a4.9 4.9 0 0 1 0 7.7l-1.9 1.4M196.1 150.4v15.5a6.4 6.4 0 0 1-3.8 5.3M198.2 146.5l-2.7 1.6M198.4 146.5a6.5 6.5 0 0 1-4.3-1.5l.1 3.9M204.2 142.7v2.4M209.8 147l.8 .5M209.8 147.1l.4 .2M212.5 149.8l8.5 4.9M213.5 150.3v5.9l-.2 .7-.5 .5M224 148.3l17.4 10.1M230 140.2a2.55 2.55 0 0 0-3.7 .4 7.4 7.4 0 0 0-2.7 6.9 1.9 1.9 0 0 0 1.4 1.4"/>
<path d="M231.9 152.9v2.5M232.7 153.3l-.8 .2M234.8 154.5l-2.4 1.4-.4-.2-.1-.3M234.9 143.1a9 9 0 0 0-1-8.5 5.5 5.5 0 0 0-6.9-.2 18.6 18.6 0 0 0-8.5 15.3 5.3 5.3 0 0 0 3.4 5.4l.1 6-.2 .7-.5 .5-5.6 3.3-8.5-4.9 5.6-3.3M238.3 159.5a19.5 19.5 0 0 1 9.1 13.4 16.2 16.2 0 0 1-6.2 13.7l-3.5 2.7-2 1.2-35.3 20.4a60.1 60.1 0 0 1-33.4 6.5 55.2 55.2 0 0 1-23.2-6.5l-28.7-16.5M238.3 156.5v3.6l-22.6 13M242.7 150.9a3.3 3.3 0 0 1 3.8-1.2 3.3 3.3 0 0 1 .8 3.8 6.9 6.9 0 0 1-4.7 5.1 2.1 2.1 0 0 1-2.2-2.6l.5-2.3 .8-1.5zM67.2 168.9a10.6 10.6 0 0 0 5.9 3.6 16.2 16.2 0 0 0 8.7 .8l1-.6 .2-.4M77.2 173.5l2.3 1.3v-1.2M80.3 174.3l11.5 6.6M89.7 161.1a2.49 2.49 0 0 1-2.9 1.4M90 161.9l-1.4 1.3-1.5 .5"/>
<path d="M92.8 165.4a9.1 9.1 0 0 1-5.1 3.3l-3.9 .6M94.7 166.1l-15.2 8.7M95.9 165.8l-4.4 16.3a3.6 3.6 0 0 0 2.6 3l2 1 2.4 .8M99.2 166.3a8.2 8.2 0 0 1 6.6 .4l.7 .3a3.3 3.3 0 0 1 2.2 2.2 1.93 1.93 0 0 1-1.9 .8 11.5 11.5 0 0 1-7.5-2.5l-.2-.5zM100.5 162.7l.4 .1M102.8 170.6l3.5 2-4.3 16.3-3.5-2zM106.3 172.6a10 10 0 0 0 5.5 3.5 15.9 15.9 0 0 0 9.3 .8 1.35 1.35 0 0 0 1.1-1.1 1.35 1.35 0 0 0-.6-1.3l-1.3-1.1M108.8 160.4a8 8 0 0 1-7 2.8l-1.3-.6M109.5 172.2a8.2 8.2 0 0 1 6.6 .4l.7 .4a3.3 3.3 0 0 1 2.2 2.1 1.93 1.93 0 0 1-1.9 .8 11.5 11.5 0 0 1-7.5-2.5l-.2-.4zM110.2 166.4l-1.6 .2a19.8 19.8 0 0 0-10.9-2 1.77 1.77 0 0 0-1.8 1.6 7.7 7.7 0 0 0 4.8 3.7l2.1 .7M110.4 165.3l-1.6 1.3M110.7 167.9l7.4 4.3"/>
<path d="M112.4 160.6l-1.8 7.3M112.4 160.6l7.5 4.3-1.8 7.3M112.4 160.6v8.3M122.2 176l-4.4 16.3M123.4 178.1a5.9 5.9 0 0 0-1.6 5.3 1.8 1.8 0 0 0 2.9 .7l.6-.5M123.8 172.9l-3.5 .5M124.1 171.8l-5.2 .8M124.4 170.6a5.2 5.2 0 0 1-.1-5.8 7.7 7.7 0 0 1 4.9-4.6h1.2a2.96 2.96 0 0 0-3.7 .3 8.9 8.9 0 0 0-3.8 8.3 2.57 2.57 0 0 0 1.5 1.8M129 177.9v2.4M129.7 161a5.2 5.2 0 0 0-4.5 3.1 5.1 5.1 0 0 0-.4 5.6l-.1-.1M148.2 163.4a22.1 22.1 0 0 0-12.1 18.5M150 162.4a10.5 10.5 0 0 0-7.9 3.3 21.6 21.6 0 0 0-7.3 17 7.5 7.5 0 0 0 1.4 3.7"/>
<path d="M152.6 167.2l.8 .5M152.7 167.2l.3 .2M153.1 161l2.1-.6 2.2 .1 1.7 .4 1.5 .8M153.5 161.7a6.4 6.4 0 0 0-8-2.9 21.7 21.7 0 0 0-11.5 10.4 22.4 22.4 0 0 0-3.2 15.1 6.5 6.5 0 0 0 6.5 5.5M153.8 167.6a6.1 6.1 0 0 0-6.6 1.3 17.2 17.2 0 0 0-6.8 14.2 5.3 5.3 0 0 0 2.2 4M154.8 161.8a4 4 0 0 1 4.4 1.1 1.18 1.18 0 0 1-.4 1.4M156.8 162.5h.8a.55 .55 0 0 1 .6-.1 .55 .55 0 0 1 .3 .7l.5 .9-.3 .3M158.2 162.4v1.2M159.7 166.2v-.3l.1 .6M160 167.2v-1.5l.1 .1v1.9M160.3 169.1v-3.6l.1 3.8M160.4 170.5a9.2 9.2 0 0 0-3.2-7.8 7.6 7.6 0 0 0-7.9 .1 26.3 26.3 0 0 0-13.2 22.4 7.7 7.7 0 0 0 4.6 7.6 7.7 7.7 0 0 0 4.7-.1"/>
<path d="M160.4 169.3h.1M160.6 161.7l.1 .1M160.6 169.1l-.2 .2M160.7 165.4l-.1 3.7M160.7 169.1h-.1M160.7 165.5h.1M160.7 161.8l.1 .1M160.7 165.5v3.6M160.8 165.1l.1 3.8zM160.8 178.9l17.5 10M160.8 161.9l.3 .2M160.8 161.9v.1"/>
<path d="M160.8 168.9l-.1 .2M160.9 168.9h-.1M161.1 162.1v.1M161.1 168.7l-.1-3.8 .1 .1v3.7M161.1 168.7l-.2 .2M161.1 168.7h.1M161.1 162.2h.1M161.1 162.2l.1 .2M161.2 162.4h.1M161.2 168.5l-.1 .1M161.3 168.4l-.1-3.7v3.8M161.3 162.4h.1"/>
<path d="M161.3 168.4l-.1 .1M161.3 162.4l.1 .2M161.3 164.5l.1 3.7zM161.4 162.6v.1M161.4 162.6h.1M161.4 168.2l-.1 .2M161.4 168.2h.1M161.4 162.7h.1M161.5 162.9h.1M161.4 162.7l.1 .1M161.5 163l.1 .1zM161.5 168h.1"/>
<path d="M161.5 164.3v.1M161.5 164.3h.1M161.5 162.9l.1 .2M161.5 167.9l-.2 1.2-.9 1M161.6 163.8l.1 .1zM161.6 163.3l.1 .1zM161.6 164.3l-.2 3.9M161.6 163.5l.1 .1zM161.6 163.1l.1 .3M161.6 163.1h.1M161.6 164.1l-.1-.1v4M161.6 167.6v.1"/>
<path d="M161.6 163.9h.1M161.7 163.6v.1M161.7 163.4v.2M161.7 167.5l-.1 .2M161.7 163.4h.1M161.7 167.2v.3M161.7 163.6l-.1 4M161.8 179.5a2.55 2.55 0 0 0-3.7 .3 7.4 7.4 0 0 0-2.7 6.9 1.9 1.9 0 0 0 1.5 1.4M164.8 173.1l-8.5-4.9a6.9 6.9 0 0 0-7.5 1.6 18.7 18.7 0 0 0-6.9 14.3 5.7 5.7 0 0 0 2.5 4.9M192.3 171.2l-22.4 12.9M207.2 160.7v7.5l8.5 4.9v-7.5M212 160.5a4.1 4.1 0 0 1 5.5 .4 1.8 1.8 0 0 1-1.9 2l-1.3 .1a2.53 2.53 0 0 1-2.7-1.7z"/>
<path d="M102 188.9a10.6 10.6 0 0 0 5.9 3.7 16.2 16.2 0 0 0 8.7 .7l1-.6 .2-.4M112 193.5l2.3 1.3v-1.1M124.2 181.6l-.5 .5a1.95 1.95 0 0 1-2.1 .4M124.5 182.3l-1.3 1-1.3 .4M127.7 185.3a9.2 9.2 0 0 1-5.2 3.4l-3.9 .6M130 185.8l-15.7 9M136.1 181.9v2.5M141.6 186.2l.8 .5M141.7 186.3l.3 .2M143.9 199.7a4.1 4.1 0 0 1 5.5 .4 1.8 1.8 0 0 1-2 2.1h-1.3a2.53 2.53 0 0 1-2.6-1.7zM144.4 189l8.4 4.9M145.4 189.6v5.9l-.2 .6-.5 .6-5.7 3.2 8.5 4.9 5.7-3.2"/>
<path d="M153.9 194.7v5.6l-.2 .7-.5 .6M155.8 187.5l17.5 10.1M163.8 192.1v2.5l.2 .5 .5-.1 2.2-1.2M164.6 192.5l-.8 .3M166.8 182.3a9 9 0 0 0-1.1-8.5 5.5 5.5 0 0 0-6.9-.1 18.6 18.6 0 0 0-8.4 15.2 5.3 5.3 0 0 0 3.4 5.4l.1 .4M170.1 195.8v3.5l-22.6 13.1-8.5-4.9v-7.6M174.6 190.1a3.3 3.3 0 0 1 3.7-1.2 3.3 3.3 0 0 1 .8 3.9 6.9 6.9 0 0 1-4.7 5 2.1 2.1 0 0 1-2.1-2.5l.5-2.4 .7-1.5zM220.3 184.8a5.6 5.6 0 0 1 7.2 .5 1.93 1.93 0 0 1-1.6 2.6 5.6 5.6 0 0 1-6-1.1 1.5 1.5 0 0 1 .4-2zM147.5 204.8v7.6M189.2 202.7a5.6 5.6 0 0 1 7.2 .5 1.93 1.93 0 0 1-1.6 2.7 5.6 5.6 0 0 1-6-1.2 1.5 1.5 0 0 1 .4-2z"/>
</g>
<g fill="#000">
<circle cx="94.2" cy="123.5" r=".25"/>
<circle cx="94.6" cy="123.9" r=".25"/>
<circle cx="94.8" cy="124.1" r=".25"/>
<circle cx="94.9" cy="124.4" r=".25"/>
<circle cx="95.1" cy="129.7" r=".25"/>
<circle cx="95.1" cy="129.5" r=".25"/>
<circle cx="95.2" cy="129.2" r=".25"/>
<circle cx="183.4" cy="149.2" r=".25"/>
<circle cx="184.5" cy="142.8" r=".25"/>
<circle cx="184.6" cy="142.8" r=".25"/>
<circle cx="184.9" cy="142.6" r=".25"/>
<circle cx="192.6" cy="150.8" r=".25"/>
<circle cx="192.9" cy="142.8" r=".25"/>
<circle cx="193.2" cy="143" r=".25"/>
<circle cx="193.8" cy="143.7" r=".25"/>
<circle cx="193.9" cy="143.9" r=".25"/>
<circle cx="194.1" cy="149.2" r=".25"/>
<circle cx="160" cy="161.3" r=".25"/>
<circle cx="160.4" cy="161.6" r=".25"/>
<circle cx="161.2" cy="162.4" r=".25"/>
<circle cx="161.4" cy="168.2" r=".25"/>
<circle cx="161.4" cy="162.6" r=".25"/>
</g>
<!-- layer: BORDER -->
<g fill="none" stroke="#000" stroke-width=".25">
<path d="M20 10.1h390v276.9h-390zM65 5.1v5M115 5.1v5M165 5.1v5M215 5.1v10M265 5.1v5M315 5.1v5M365 5.1v5M15 52.9h5M410 52.9h5M15 100.7h5M410 100.7h5"/>
<path d="M15 148.6h10M405 148.6h10M15 196.4h5M410 196.4h5M15 244.2h5M410 244.2h5M65 287v5M115 287v5M165 287v5M215 282.1v9.9M265 287v5M315 287v5"/>
<path d="M365 287v5"/>
</g>
<!-- layer: TITLEBLOCK -->
<path d="M230 240.1h180v46.9h-180zM230 250h180M254 240.1v9.9M288 240.1v46.9M349 240.1v46.9M288 260.1h122M349 277.1h61M359 277.1v9.9M395 277.1v9.9" fill="none" stroke="#000" stroke-width=".36"/>
<!-- layer: Leaders -->
<path d="M34.4 104.9l1.1 .4-1.9 3zM176.6 137.9l1.1 .5-1.9 3zM66.9 140.4l-1.5 3.2-.9-.7zM110 158.5l3.2-1.5-2.6 2.5zM99.9 187l3.1-1.8-2.4 2.7zM133.8 189.8l2.6-2.5-1.6 3.1zM156.4 207.2l2.2 2.7-1 .7z" fill="#000" stroke="#000" stroke-width=".25"/>
<path d="M215.9 63.2h-5.8l-32.9 75M51.6 80.1h-5.8l-10.8 25M64.9 143.3l-25.7 37.1h-5.8M110.3 159l-54.1 37.3h-6M100.3 187.4l-32 26.9h-5.8M134.3 190.1l-25.9 36.3h-5.8M158.2 210.3l16.2 27.1h4.8" fill="none" stroke="#000" stroke-width=".25"/>
<!-- layer: Custom Tables -->
<path d="M278.9 52.5h106.9v110.6h-106.9zM278.9 64.5h106.9M278.9 77.8h106.9M332.4 64.5v98.6M278.9 91h106.9M278.9 103h106.9M278.9 115h106.9M278.9 127h106.9M278.9 139h106.9M278.9 151.1h106.9" fill="none" stroke="#000" stroke-width=".25"/>
<g font-size="7">
<text x="289" y="270.6">Sous-assemblage 1</text>
<text x="377.5" y="272.3">2</text>
<text x="289" y="278.1">ManUS Ludum</text>
<text x="289" y="285.5">Projet S4 GRO</text>
</g>
<g font-size="4.9">
<text x="314.7" y="59.8">Liste des pièces</text>
<text x="213.4" y="62.5">7</text>
<text x="300.8" y="72.9">Item</text>
<text x="353.9" y="72.9">Nom</text>
<text x="49.1" y="79.4">6</text>
<text x="304.5" y="86.1">1</text>
<text x="337.1" y="85.6">Support arbre type 1</text>
<text x="304.3" y="98.7">2</text>
<text x="340.2" y="98.7">Poulie redirection</text>
<text x="304.3" y="110.7">3</text>
<text x="334.5" y="110.7">Mécanisme redirection</text>
<text x="304.4" y="122.8">4</text>
<text x="336.8" y="122.3">Support arbre tyoe 2</text>
<text x="304.3" y="134.8">5</text>
<text x="350.6" y="134.3">Bearing</text>
<text x="304.3" y="146.8">6</text>
<text x="338.6" y="146.8">Arbre Ø 5mm10cm</text>
<text x="304.3" y="158.8">7</text>
<text x="343.7" y="158.8">Vis M5x50mm</text>
<text x="33.2" y="179.7">5</text>
<text x="50.2" y="195.6">4</text>
<text x="62.3" y="213.6">3</text>
<text x="102.4" y="225.7">2</text>
<text x="177.4" y="236.7">1</text>
<text x="255" y="248.5">SCALE 2:1</text>
<text x="289" y="248.5">Alex Miville Deschenes 2023-04-15</text>
<text x="399.1" y="285.7">1/1</text>
</g>
<g font-size="3.5">
<text x="39" y="8.8">1</text>
<text x="89" y="8.8">2</text>
<text x="139" y="8.8">3</text>
<text x="189" y="8.8">4</text>
<text x="239" y="8.8">5</text>
<text x="289" y="8.8">6</text>
<text x="339" y="8.8">7</text>
<text x="389" y="8.8">8</text>
<text x="16.3" y="30.2">A</text>
<text x="411.3" y="30.2">A</text>
<text x="16.3" y="78">B</text>
<text x="411.3" y="78">B</text>
<text x="16.2" y="125.9">C</text>
<text x="411.2" y="125.9">C</text>
<text x="16.2" y="173.7">D</text>
<text x="411.2" y="173.7">D</text>
<text x="16.3" y="221.6">E</text>
<text x="411.3" y="221.6">E</text>
<text x="16.4" y="269.4">F</text>
<text x="411.4" y="269.4">F</text>
<text x="39" y="290.8">1</text>
<text x="89" y="290.8">2</text>
<text x="139" y="290.8">3</text>
<text x="189" y="290.8">4</text>
<text x="239" y="290.8">5</text>
<text x="289" y="290.8">6</text>
<text x="339" y="290.8">7</text>
<text x="389" y="290.8">8</text>
</g>
<g font-size="2.5">
<text x="231" y="242.9">Dept.</text>
<text x="255" y="242.9">Technical reference</text>
<text x="289" y="242.9">Created by</text>
<text x="350" y="242.9">Approved by</text>
<text x="289" y="252.8">Document type</text>
<text x="350" y="252.8">Document status</text>
<text x="289" y="262.9">Title</text>
<text x="350" y="262.9">DWG No.</text>
<text x="350" y="279.9">Rev.</text>
<text x="360" y="279.9">Date of issue</text>
<text x="396" y="279.9">Sheet</text>
</g>
</svg>
